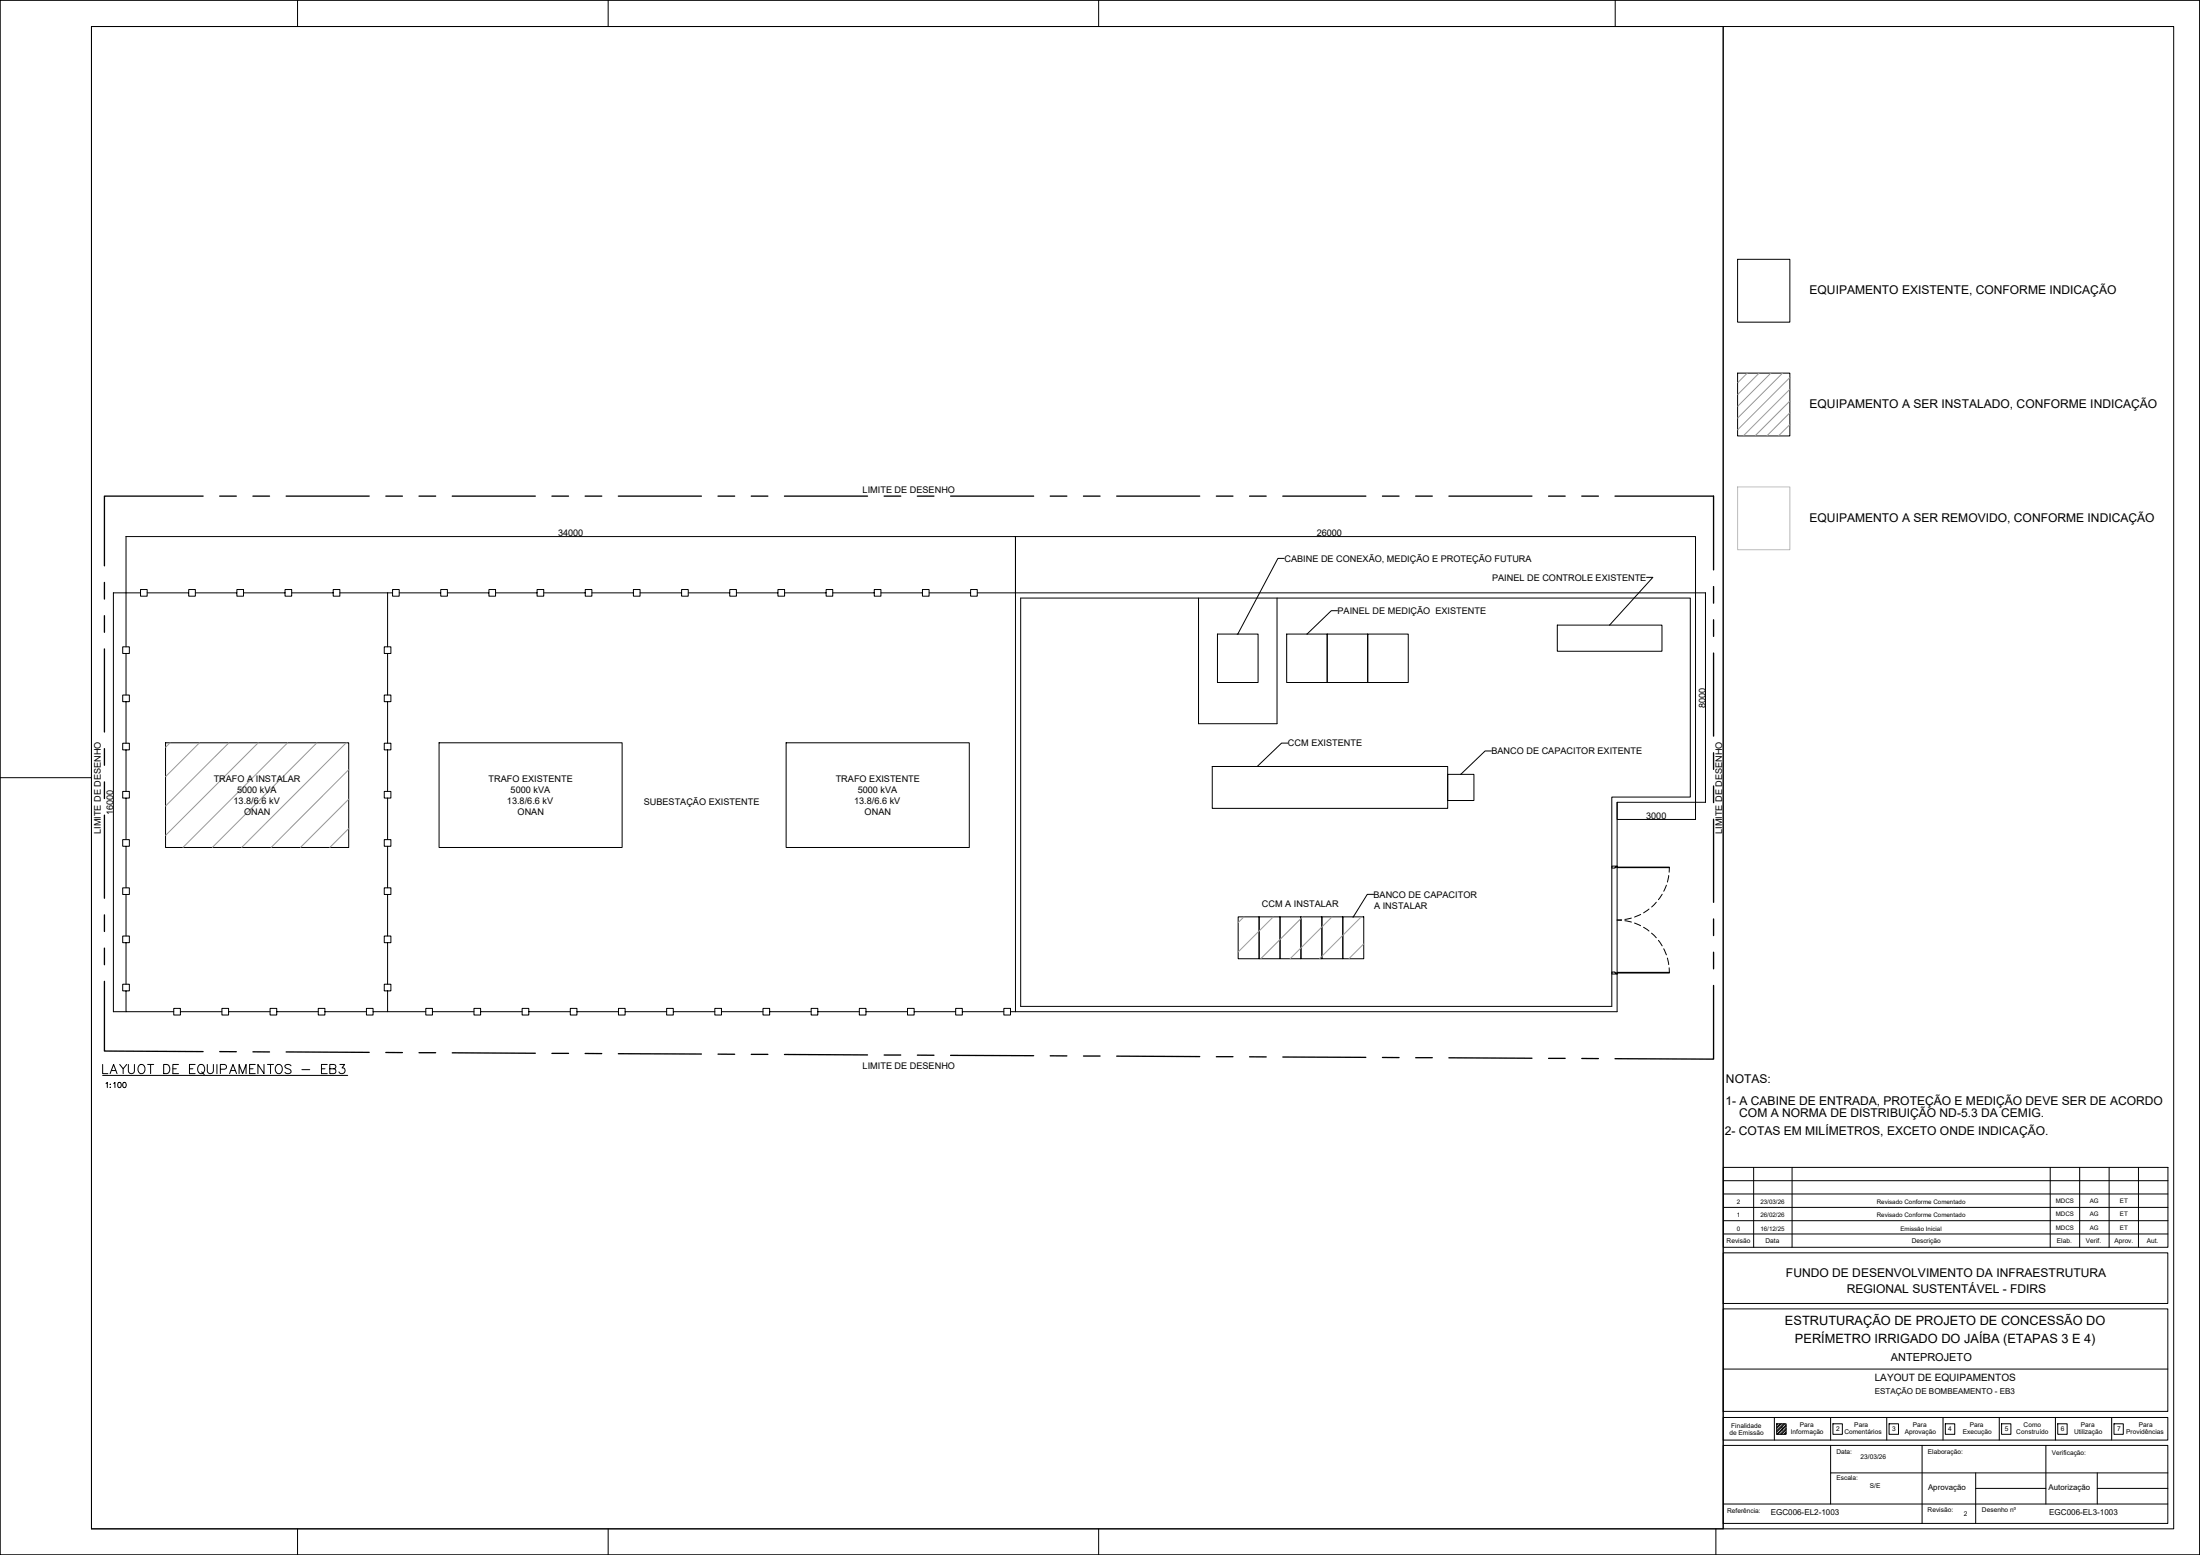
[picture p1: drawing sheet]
<svg xmlns="http://www.w3.org/2000/svg" width="841mm" height="594mm" viewBox="0 0 841 594" stroke-linecap="round" stroke-linejoin="round" font-family="sans-serif">
<!-- layer: 0 -->
<g fill="none" stroke="#000" stroke-width=".38">
<path d="M0 .1h841v594h-841zM35 10.1h623.7v574h-623.7zM664.3 99.1h19.9v24h-19.9zM664.3 142.6h19.9v24h-19.9zM48.2 205v21.5M48.2 205h340M388.2 205v181.5M490.9 213.3h-2.4l-15.3 28.9M48.2 226.5h5.5v-1.3h2.6v2.6h-2.6v-1.3M48.2 226.5v20.6M48.2 226.5h-4.9v160h4.9M56.3 226.5h15.8v-1.3h2.6v2.6h-2.6v-1.3"/>
<path d="M74.7 226.5h15.9v-1.3h2.5v2.6h-2.5v-1.3M93.1 226.5h15.9v-1.3h2.5v2.6h-2.5v-1.3M111.5 226.5h15.9v-1.3h2.5v2.6h-2.5v-1.3M129.9 226.5h18.3M148.2 226.5h1.9v-1.3h2.5v2.6h-2.5v-1.3M148.2 226.5v20.6M152.6 226.5h15.9v-1.3h2.5v2.6h-2.5v-1.3M171 226.5h15.9v-1.3h2.5v2.6h-2.5v-1.3M189.4 226.5h15.9v-1.3h2.6v2.6h-2.6v-1.3M207.9 226.5h15.8v-1.3h2.6v2.6h-2.6v-1.3M226.3 226.5h15.8v-1.3h2.6v2.6h-2.6v-1.3M244.7 226.5h15.9v-1.3h2.5v2.6h-2.5v-1.3"/>
<path d="M263.1 226.5h15.9v-1.3h2.5v2.6h-2.5v-1.3M281.5 226.5h15.9v-1.3h2.5v2.6h-2.5v-1.3M299.9 226.5h15.9v-1.3h2.5v2.6h-2.5v-1.3M318.3 226.5h15.9v-1.3h2.6v2.6h-2.6v-1.3M336.8 226.5h15.8v-1.3h2.6v2.6h-2.6v-1.3M355.2 226.5h15.9v-1.3h2.5v2.6h-2.5v-1.3M373.6 226.5h14.6M388.2 226.5h260v80h-30v80h-230M388.2 226.5v-21.5h260v21.5h3.8v80h-3.8v6.6h-30v-6.6M390.2 228.5h256v76h-30v80h-226zM458.2 228.5v48h30v-48M511.3 233.3h-2.4l-9.2 8.9"/>
<path d="M595.3 238.8h40v10h-40zM629.5 220.6h2.4l-16.5 18.2M48.2 249.7h1.2v-2.6h-2.5v2.6h1.3v15.8M148.2 249.7h1.2v-2.6h-2.5v2.6h1.3v15.8M465.4 242.2h15.5v18.5h-15.5zM491.9 242.2h15.5v18.5h-15.5zM507.4 242.2h15.5v18.5h-15.5zM522.9 242.2h15.5v18.5h-15.5zM48.2 268.1h1.2v-2.6h-2.5v2.6h1.3v15.8M148.2 268.1h1.2v-2.6h-2.5v2.6h1.3v15.8M48.2 286.5h1.2v-2.6h-2.5v2.6h1.3v15.9M63.3 283.8h70v40h-70z"/>
<path d="M148.2 286.5h1.2v-2.6h-2.5v2.6h1.3v15.9M167.9 283.8h69.9v40h-69.9zM300.5 283.8h70v40h-70zM463.4 292.8h90v16h-90zM492.3 283.9h-2.4l-9.2 8.9M553.4 295.8h10.1v10h-10.1zM570.1 286.9h-2.4l-9.2 8.9M48.2 304.9h1.2v-2.5h-2.5v2.5h1.3v15.9M148.2 304.9h1.2v-2.5h-2.5v2.5h1.3v15.9M48.2 323.3h1.2v-2.5h-2.5v2.5h1.3v15.9M148.2 323.3h1.2v-2.5h-2.5v2.5h1.3v15.9M616.2 330.9h2v.4h-.8v.4h-1.2z"/>
<path d="M618.2 331.3h20v.2h-20zM637 338.2l-1 2.3M637.9 334.5l-.5 2.5M638.2 331.5l-.1 1.7M48.2 341.7h1.2v-2.5h-2.5v2.5h1.3v15.9M148.2 341.7h1.2v-2.5h-2.5v2.5h1.3v15.9M473.3 350.3h8v16h-8zM481.3 350.3h8v16h-8zM489.3 350.3h8v16h-8zM497.3 350.3h8v16h-8zM505.3 350.3h8v16h-8zM513.3 350.3h8v16h-8z"/>
<path d="M525.1 341.7h-2.4l-5.3 8.6M619.9 351.4l-1.7 .1 1.7 .1M621.2 351.8l2.5 .5M623.7 350.7l-2.5 .6M624.8 352.7l2.4 1M627.2 349.3l-2.3 1.1M628.3 354.3l2.1 1.4M630.4 347.3l-2.1 1.5M631.4 356.5l1.8 1.8M633.2 344.7l-1.8 1.8M634 359.3l1.4 2.1M635.4 341.6l-1.4 2.1"/>
<path d="M48.2 378.6h1.2v-2.6h-2.5v2.6h1.3v7.9h18.2M48.2 360.1h1.2v-2.5h-2.5v2.5h1.3v15.9M148.2 378.6h1.2v-2.6h-2.5v2.6h1.3v7.9h14.6M148.2 360.1h1.2v-2.5h-2.5v2.5h1.3v15.9M616.2 371.4h1.2v.3h.8v.4h-2zM618.2 371.5h20v.2h-20zM636 362.5l1 2.3M637.4 366l.5 2.5M638.1 369.8l.1 1.7M69 386.5v-1.3h-2.6v2.6h2.6v-1.3h15.8M87.4 386.5v-1.3h-2.6v2.6h2.6v-1.3h15.9M105.8 386.5v-1.3h-2.5v2.6h2.5v-1.3h15.9"/>
<path d="M124.2 386.5v-1.3h-2.5v2.6h2.5v-1.3h15.9M142.6 386.5v-1.3h-2.5v2.6h2.5v-1.3h5.6M165.3 386.5v-1.3h-2.5v2.6h2.5v-1.3h15.9M183.7 386.5v-1.3h-2.5v2.6h2.5v-1.3h15.9M202.1 386.5v-1.3h-2.5v2.6h2.5v-1.3h15.9M220.6 386.5v-1.3h-2.6v2.6h2.6v-1.3h15.8M239 386.5v-1.3h-2.6v2.6h2.6v-1.3h15.8M257.4 386.5v-1.3h-2.6v2.6h2.6v-1.3h15.9M275.8 386.5v-1.3h-2.5v2.6h2.5v-1.3h15.9M294.2 386.5v-1.3h-2.5v2.6h2.5v-1.3h15.9M312.6 386.5v-1.3h-2.5v2.6h2.5v-1.3h15.9M331 386.5v-1.3h-2.5v2.6h2.5v-1.3h15.9"/>
<path d="M349.5 386.5v-1.3h-2.6v2.6h2.6v-1.3h15.8M367.9 386.5v-1.3h-2.6v2.6h2.6v-1.3h15.9M386.3 386.5v-1.3h-2.5v2.6h2.5v-1.3h1.9M39.2 410.9h93.7"/>
</g>
<g fill="none" stroke="#989898" stroke-width=".38">
<path d="M668 142.6l-3.7 3.6M672.5 142.6l-8.2 8.1M677 142.6l-12.7 12.6M681.4 142.6l-17.1 17.1M684.2 144.2l-19.9 20M684.2 148.7l-17.8 17.9M684.2 153.2l-13.3 13.4M684.2 157.7l-8.8 8.9M684.2 162.2l-4.3 4.4M65 283.8l-1.7 1.7M76.2 283.8l-12.9 12.9M87.5 283.8l-24.2 24.1"/>
<path d="M98.7 283.8l-35.4 35.4M109.9 283.8l-40 40M121.2 283.8l-40 40M132.4 283.8l-40 40M133.3 294.1l-29.7 29.7M133.3 305.3l-18.4 18.5M133.3 316.5l-7.2 7.3M475.5 350.3l-2.2 2.2M486.7 350.3l-13.4 13.4M498 350.3l-16 16M509.2 350.3l-16 16M520.4 350.3l-16 16"/>
<path d="M521.3 360.6l-5.6 5.7"/>
</g>
<g fill="none" stroke="#000" stroke-width=".51">
<path d="M77.6 189.5h-37.7v26.7M84 189.5h6.3M96.7 189.5h6.3M109.4 189.5h31.7M147.5 189.5h6.3M160.2 189.5h6.3M172.9 189.5h31.7M211 189.5h6.3M223.7 189.5h6.3M236.4 189.5h31.7M274.5 189.5h6.3M287.2 189.5h6.3"/>
<path d="M299.9 189.5h31.7M338 189.5h6.3M350.7 189.5h6.3M363.4 189.5h31.7M401.5 189.5h6.3M414.2 189.5h6.3M426.9 189.5h31.7M465 189.5h6.3M477.7 189.5h6.3M490.4 189.5h31.7M528.5 189.5h6.3M541.2 189.5h6.3"/>
<path d="M553.9 189.5h31.7M592 189.5h6.3M604.7 189.5h6.3M617.4 189.5h37.7v28.2M39.9 222.5v6.4M39.9 235.2v6.4M655.1 224.1v6.3M655.1 236.8v6.3M39.9 247.9v31.8M655.1 249.5v31.7M39.9 286v6.4M39.9 298.7v6.4"/>
<path d="M655.1 287.6v6.3M39.9 311.4v31.8M655.1 300.3v6.3M655.1 313v31.7M39.9 349.5v6.4M655.1 351.1v6.3M39.9 374.9v26.6l37.7 .3M39.9 362.2v6.4M655.1 376.5v28.1l-37.7-.1M655.1 363.8v6.3M84 401.8h6.3M96.7 401.8l6.3 .1"/>
<path d="M109.4 401.9l31.7 .2M147.5 402.1h6.3M160.2 402.2h6.3M172.9 402.2l31.7 .2M211 402.4h6.3M223.7 402.5h6.3M236.4 402.6l31.7 .1M274.5 402.7l6.3 .1M287.2 402.8h6.3M299.9 402.9l31.7 .1M338 403.1h6.3M350.7 403.1l6.3 .1"/>
<path d="M363.4 403.2l31.7 .1M401.5 403.4h6.3M414.2 403.5h6.3M426.9 403.5l31.7 .2M465 403.7h6.3M477.7 403.7l6.3 .1M490.4 403.8l31.7 .2M528.5 404h6.3M541.2 404.1h6.3M553.9 404.1l31.7 .2M592 404.3h6.3M604.7 404.4h6.3"/>
</g>
<!-- layer: A-FORMATO -->
<g fill="none" stroke="#000" stroke-width=".38">
<path d="M0 .1v594h841v-594M35 10.1h796v574h-796zM113.7 .1v10M232.5 .1v10M420 .1v10M617.5 .1v10M658.7 10.1v574M0 297.1h35M658.8 446h170v30.5h-170zM658.8 456.2h170M658.8 451.1h170M670.4 446v30.5"/>
<path d="M685.1 446v30.5M783.8 446v30.5M795 446v30.5M806.3 446v30.5M817.5 446v30.5M658.7 478.6h170v19.4h-170zM658.8 471.4h170M658.8 466.4h170M658.8 461.3h170M658.7 500.1h170v39.1h-170zM658.7 523h170M658.7 552.2h170v29.8h-170z"/>
<path d="M658.7 541.5h170v8.7h-170zM678.3 541.5v8.7M679.2 544h3.6v4h-3.6zM679.6 544l-.4 .4M680.5 544l-1.3 1.3M681 544l-1.8 1.7M681.9 544l-2.7 2.6M682.3 544l-3.1 3.1M682.8 544.4l-3.6 3.6M682.8 545.7l-2.2 2.3M682.8 547.1l-.9 .9M682.8 544.8l-3.1 3.2"/>
<path d="M682.8 546.2l-1.8 1.8M682.8 547.6l-.4 .4M699.8 541.5v8.7M699.8 552.2v22.4M700.7 544h3.6v4h-3.6zM721.3 541.5v8.7M722.2 544h3.6v4h-3.6zM734.8 552.2v29.8M742.8 541.5v8.7M743.7 544h3.6v4h-3.6zM764.3 541.5v8.7M765.2 544h3.5v4h-3.5z"/>
<path d="M782.1 552.2v22.4M785.7 541.5v8.7M786.6 544h3.6v4h-3.6zM807.3 541.5v8.7M808.1 544h3.6v4h-3.6zM658.7 574.6h170M699.8 562.7h128.9M755.3 568.6h26.8M755.3 562.7v19.3M801.8 568.6h26.9M801.8 562.7v11.9M113.7 584.1v10"/>
<path d="M232.5 584.1v10M420 584.1v10M656 584.1v10"/>
</g>
<!-- layer: 0 -->
<path d="M664.3 186h19.9v24h-19.9z" fill="none" stroke="#bababa" stroke-width=".38"/>
<text font-size="7.9" x="38.1" y="412">LAYUOT DE EQUIPAMENTOS - EB3</text>
<g font-size="4.9">
<text x="39.2" y="416.6">1:100</text>
<text x="682.4" y="506.4">ESTRUTURAÇÃO DE PROJETO DE CONCESSÃO DO</text>
<text x="686.2" y="513.1">PERÍMETRO IRRIGADO DO JAÍBA (ETAPAS 3 E 4)</text>
</g>
<g font-size="4.6">
<text x="691.8" y="112.4">EQUIPAMENTO EXISTENTE, CONFORME INDICAÇÃO</text>
<text x="691.8" y="155.9">EQUIPAMENTO A SER INSTALADO, CONFORME INDICAÇÃO</text>
<text x="691.8" y="199.4">EQUIPAMENTO A SER REMOVIDO, CONFORME INDICAÇÃO</text>
<text x="659.8" y="413.8">NOTAS:</text>
<text x="659.6" y="422.3">1- A CABINE DE ENTRADA, PROTEÇÃO E MEDIÇÃO DEVE SER DE ACORDO</text>
<text x="664.9" y="426.8">COM A NORMA DE DISTRIBUIÇÃO ND-5.3 DA CEMIG.</text>
<text x="659.4" y="433.7">2- COTAS EM MILÍMETROS, EXCETO ONDE INDICAÇÃO.</text>
<text x="682.8" y="487.8">FUNDO DE DESENVOLVIMENTO DA INFRAESTRUTURA</text>
<text x="706" y="494.1">REGIONAL SUSTENTÁVEL - FDIRS</text>
</g>
<text font-size="4.2" x="722.8" y="519.9">ANTEPROJETO</text>
<text font-size="3.9" x="716.7" y="527.7">LAYOUT DE EQUIPAMENTOS</text>
<g font-size="3.5">
<text x="329.8" y="188.2">LIMITE DE DESENHO</text>
<text x="213.3" y="204.9">34000</text>
<text x="503.3" y="204.9">26000</text>
<text x="491" y="214.8">CABINE DE CONEXÃO, MEDIÇÃO E PROTEÇÃO FUTURA</text>
<text x="570.4" y="221.8">PAINEL DE CONTROLE EXISTENTE</text>
<text x="511.3" y="234.8">PAINEL DE MEDIÇÃO EXISTENTE</text>
<text x="651.9" y="270.4" transform="rotate(-90 651.9 270.4)">8000</text>
<text x="492.4" y="285.2">CCM EXISTENTE</text>
<text x="570.1" y="288.2">BANCO DE CAPACITOR EXITENTE</text>
<text x="81.7" y="298.7">TRAFO A INSTALAR</text>
<text x="186.8" y="298.7">TRAFO EXISTENTE</text>
<text x="319.5" y="298.7">TRAFO EXISTENTE</text>
<text x="90.6" y="302.9">5000 kVA</text>
<text x="195.2" y="302.9">5000 kVA</text>
<text x="327.9" y="302.9">5000 kVA</text>
<text x="43.3" y="311.5" transform="rotate(-90 43.3 311.5)">16000</text>
<text x="89.3" y="307.1">13.8/6.6 kV</text>
<text x="93.3" y="311.3">ONAN</text>
<text x="193.8" y="307.1">13.8/6.6 kV</text>
<text x="197.9" y="311.3">ONAN</text>
<text x="246.1" y="307.7">SUBESTAÇÃO EXISTENTE</text>
<text x="326.5" y="307.1">13.8/6.6 kV</text>
<text x="330.5" y="311.3">ONAN</text>
<text x="629.3" y="313">3000</text>
<text x="38.6" y="318.7" transform="rotate(-90 38.6 318.7)">LIMITE DE DESENHO</text>
<text x="658.4" y="318.7" transform="rotate(-90 658.4 318.7)">LIMITE DE DESENHO</text>
<text x="482.4" y="346.4">CCM A INSTALAR</text>
<text x="525.1" y="343">BANCO DE CAPACITOR</text>
<text x="525.3" y="347.2">A INSTALAR</text>
<text x="329.8" y="408.4">LIMITE DE DESENHO</text>
</g>
<g font-size="3.1">
<text x="716.7" y="532.7">ESTAÇÃO DE BOMBEAMENTO - EB3</text>
<text x="676.9" y="579">EGC006-EL2-1003</text>
<text x="783.4" y="579">EGC006-EL3-1003</text>
</g>
<g font-size="3">
<text x="737.1" y="569.2">Aprovação</text>
<text x="783.2" y="569.2">Autorização</text>
</g>
<g font-size="2.5">
<text x="660.1" y="474.8">Revisão</text>
<text x="674.9" y="474.8">Data</text>
<text x="730.8" y="474.8">Descrição</text>
<text x="786.3" y="474.8">Elab.</text>
<text x="797.4" y="474.8">Verif.</text>
<text x="808.3" y="474.8">Aprov.</text>
<text x="820.7" y="474.7">Aut.</text>
<text x="661.8" y="545.5">Finalidade</text>
<text x="688" y="545.3">Para</text>
<text x="708.9" y="545.3">Para</text>
<text x="731.3" y="545.3">Para</text>
<text x="753" y="545.3">Para</text>
<text x="773.6" y="545.3">Como</text>
<text x="795.5" y="545.3">Para</text>
<text x="817.7" y="545.3">Para</text>
<text x="661.1" y="548.4">de Emissão</text>
<text x="680.5" y="546.8">1</text>
<text x="684.6" y="548">Informação</text>
<text x="701.9" y="546.8">2</text>
<text x="705.1" y="548">Comentários</text>
<text x="723.4" y="546.8">3</text>
<text x="728.1" y="548">Aprovação</text>
<text x="744.8" y="546.8">4</text>
<text x="750.4" y="548">Execução</text>
<text x="766.4" y="546.8">5</text>
<text x="770.8" y="548">Construído</text>
<text x="787.9" y="546.8">6</text>
<text x="792.9" y="548">Utilização</text>
<text x="809.4" y="546.8">7</text>
<text x="812.8" y="548">Providências</text>
<text x="702" y="555.3">Data:</text>
<text x="711.3" y="557.4">23/03/26</text>
<text x="737" y="555.3">Elaboração:</text>
<text x="784.4" y="555.8">Verificação:</text>
<text x="702" y="565.6">Escala:</text>
<text x="714.8" y="568.6">S/E</text>
<text x="660.3" y="577.9">Referência:</text>
<text x="736.9" y="577.6">Revisão:</text>
<text x="750.8" y="579.3">2</text>
<text x="757.7" y="577.6">Desenho nº</text>
</g>
<g font-size="2.4">
<text x="663.9" y="460">2</text>
<text x="673" y="460">23/03/26</text>
<text x="717.5" y="460">Revisado Conforme Comentado</text>
<text x="785.9" y="459.6">MDCS</text>
<text x="798.9" y="459.6">AG</text>
<text x="810.4" y="459.6">ET</text>
<text x="663.9" y="465">1</text>
<text x="673" y="465">26/02/26</text>
<text x="717.5" y="465">Revisado Conforme Comentado</text>
<text x="785.9" y="464.7">MDCS</text>
<text x="798.9" y="464.7">AG</text>
<text x="810.4" y="464.7">ET</text>
<text x="663.9" y="470.1">0</text>
<text x="673" y="470.1">16/12/25</text>
<text x="726.5" y="470.1">Emissão Inicial</text>
<text x="785.9" y="469.7">MDCS</text>
<text x="798.9" y="469.7">AG</text>
<text x="810.4" y="469.7">ET</text>
</g>
</svg>
